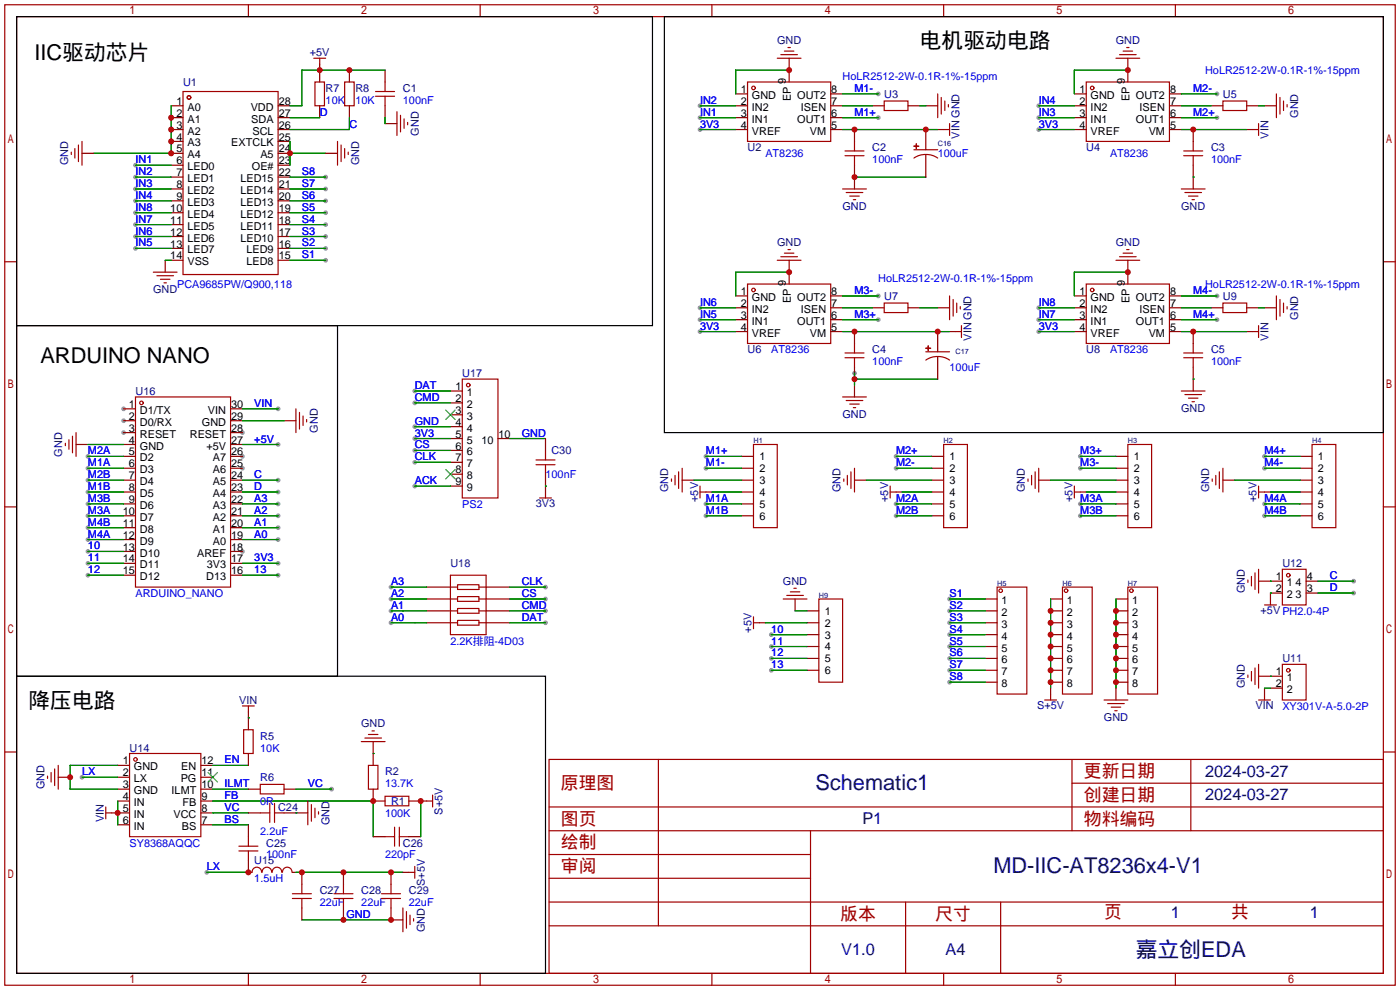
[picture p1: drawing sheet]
<svg xmlns="http://www.w3.org/2000/svg" width="299mm" height="212mm" viewBox="0 0 299 212" stroke-linecap="round" stroke-linejoin="round" font-family="sans-serif">
<g fill="#999">
<circle cx="26.4" cy="87.4" r=".51"/>
<circle cx="26.4" cy="89.9" r=".51"/>
<circle cx="26.4" cy="92.5" r=".51"/>
<circle cx="51.8" cy="117.9" r=".51"/>
<circle cx="51.8" cy="100.1" r=".51"/>
<circle cx="51.8" cy="97.5" r=".51"/>
<circle cx="51.8" cy="92.5" r=".51"/>
<circle cx="182.6" cy="79.8" r=".51"/>
<circle cx="29" cy="35.3" r=".51"/>
<circle cx="29" cy="37.8" r=".51"/>
<circle cx="149.6" cy="22.6" r=".51"/>
<circle cx="149.6" cy="25.1" r=".51"/>
<circle cx="149.6" cy="27.7" r=".51"/>
<circle cx="222" cy="22.6" r=".51"/>
<circle cx="222" cy="25.1" r=".51"/>
<circle cx="222" cy="27.7" r=".51"/>
<circle cx="187.7" cy="20.1" r=".51"/>
<circle cx="187.7" cy="25.1" r=".51"/>
<circle cx="260.1" cy="20.1" r=".51"/>
<circle cx="260.1" cy="25.1" r=".51"/>
<circle cx="149.6" cy="70.9" r=".51"/>
<circle cx="149.6" cy="68.3" r=".51"/>
<circle cx="149.6" cy="65.8" r=".51"/>
<circle cx="187.7" cy="63.2" r=".51"/>
<circle cx="187.7" cy="68.3" r=".51"/>
<circle cx="222" cy="65.8" r=".51"/>
<circle cx="222" cy="68.3" r=".51"/>
<circle cx="222" cy="70.9" r=".51"/>
<circle cx="260.1" cy="63.2" r=".51"/>
<circle cx="260.1" cy="68.3" r=".51"/>
<circle cx="150.9" cy="97.5" r=".51"/>
<circle cx="150.9" cy="100.1" r=".51"/>
<circle cx="150.9" cy="107.7" r=".51"/>
<circle cx="150.9" cy="110.2" r=".51"/>
<circle cx="270.3" cy="97.5" r=".51"/>
<circle cx="270.3" cy="100.1" r=".51"/>
<circle cx="270.3" cy="107.7" r=".51"/>
<circle cx="270.3" cy="110.2" r=".51"/>
<circle cx="230.9" cy="97.5" r=".51"/>
<circle cx="230.9" cy="100.1" r=".51"/>
<circle cx="230.9" cy="107.7" r=".51"/>
<circle cx="230.9" cy="110.2" r=".51"/>
<circle cx="191.5" cy="97.5" r=".51"/>
<circle cx="191.5" cy="100.1" r=".51"/>
<circle cx="191.5" cy="107.7" r=".51"/>
<circle cx="191.5" cy="110.2" r=".51"/>
<circle cx="29" cy="40.4" r=".51"/>
<circle cx="29" cy="42.9" r=".51"/>
<circle cx="29" cy="45.5" r=".51"/>
<circle cx="29" cy="48" r=".51"/>
<circle cx="29" cy="50.5" r=".51"/>
<circle cx="29" cy="53.1" r=".51"/>
<circle cx="69.6" cy="55.6" r=".51"/>
<circle cx="69.6" cy="53.1" r=".51"/>
<circle cx="69.6" cy="50.5" r=".51"/>
<circle cx="69.6" cy="48" r=".51"/>
<circle cx="69.6" cy="45.5" r=".51"/>
<circle cx="69.6" cy="42.9" r=".51"/>
<circle cx="69.6" cy="40.4" r=".51"/>
<circle cx="69.6" cy="37.8" r=".51"/>
<circle cx="202.9" cy="128" r=".51"/>
<circle cx="202.9" cy="130.6" r=".51"/>
<circle cx="202.9" cy="133.1" r=".51"/>
<circle cx="202.9" cy="135.6" r=".51"/>
<circle cx="202.9" cy="138.2" r=".51"/>
<circle cx="202.9" cy="140.7" r=".51"/>
<circle cx="202.9" cy="143.3" r=".51"/>
<circle cx="202.9" cy="145.8" r=".51"/>
<circle cx="289.3" cy="124.2" r=".51"/>
<circle cx="289.3" cy="126.7" r=".51"/>
<circle cx="17.5" cy="166.1" r=".51"/>
<circle cx="70.9" cy="168.7" r=".51"/>
<circle cx="44.2" cy="186.4" r=".51"/>
<circle cx="59.4" cy="120.4" r=".51"/>
<circle cx="59.4" cy="105.2" r=".51"/>
<circle cx="59.4" cy="102.6" r=".51"/>
<circle cx="59.4" cy="95" r=".51"/>
<circle cx="18.8" cy="100.1" r=".51"/>
<circle cx="18.8" cy="105.2" r=".51"/>
<circle cx="18.8" cy="97.5" r=".51"/>
<circle cx="18.8" cy="102.6" r=".51"/>
<circle cx="18.8" cy="107.7" r=".51"/>
<circle cx="18.8" cy="110.2" r=".51"/>
<circle cx="18.8" cy="112.8" r=".51"/>
<circle cx="18.8" cy="115.3" r=".51"/>
<circle cx="59.4" cy="87.4" r=".51"/>
<circle cx="88.6" cy="83.6" r=".51"/>
<circle cx="88.6" cy="86.1" r=".51"/>
<circle cx="88.6" cy="91.2" r=".51"/>
<circle cx="88.6" cy="96.3" r=".51"/>
<circle cx="88.6" cy="98.8" r=".51"/>
<circle cx="88.6" cy="93.7" r=".51"/>
<circle cx="83.6" cy="125.5" r=".51"/>
<circle cx="83.6" cy="128" r=".51"/>
<circle cx="83.6" cy="130.6" r=".51"/>
<circle cx="83.6" cy="133.1" r=".51"/>
<circle cx="88.6" cy="103.9" r=".51"/>
<circle cx="116.6" cy="133.1" r=".51"/>
<circle cx="116.6" cy="130.6" r=".51"/>
<circle cx="116.6" cy="128" r=".51"/>
<circle cx="116.6" cy="125.5" r=".51"/>
<circle cx="59.4" cy="115.3" r=".51"/>
<circle cx="59.4" cy="112.8" r=".51"/>
<circle cx="59.4" cy="110.2" r=".51"/>
<circle cx="59.4" cy="107.7" r=".51"/>
<circle cx="18.8" cy="117.9" r=".51"/>
<circle cx="18.8" cy="120.4" r=".51"/>
<circle cx="18.8" cy="122.9" r=".51"/>
<circle cx="59.4" cy="122.9" r=".51"/>
<circle cx="164.8" cy="135.6" r=".51"/>
<circle cx="164.8" cy="138.2" r=".51"/>
<circle cx="164.8" cy="140.7" r=".51"/>
<circle cx="164.8" cy="143.3" r=".51"/>
</g>
<g fill="none" stroke="#a10000" stroke-width=".25">
<path d="M1 1h297.2v209.6h-297.2zM3.6 3.6h292.1v204.4h-292.1zM39.1 19.6h20.3v39.1h-20.3zM53.1 1v2.6M67.1 12.4h2.5M67.3 17.5h2v5.1h-2zM68.3 12.4v1.3M73.7 17.5h2v5.1h-2zM80.3 19.6h4M82.3 17.5v2.1M102.6 1v2.6M152.1 1v2.6"/>
<path d="M159.8 17.5h17.7v12.7h-17.7zM166.1 12.4h5.1M166.9 11.7h3.5M167.6 10.9h2.1M168.4 10.2h.5M201.7 1v2.6M232.2 17.5h17.7v12.7h-17.7zM238.5 12.4h5.1M239.3 11.7h3.5M240 10.9h2.1M240.8 10.2h.5M251.2 1v2.6"/>
<path d="M15.2 32.5v.5M16 31.8v2M16.8 31v3.5M17.5 30.2v5.1M72.1 30.2v5.1M72.9 31v3.5M73.7 31.8v2M74.4 32.5v.5M80.3 20.6h4M82.3 20.6v2M84.8 23.9v5.1M85.6 24.6v3.6"/>
<path d="M86.4 25.4v2M87.1 26.2v.5M180.6 33.3h4.1M180.6 32.3h4.1M182.6 30.2v2.1M182.6 33.3v2M189 21.6h5.1v2h-5.1zM195.3 31.2l1 .1zM195.3 33.8a4.6 4.6 0 0 1 5.1 0M195.3 32h5.1M195.8 30.7l.1 1.1zM200.4 20.1v5"/>
<path d="M201.2 20.8v3.6M201.7 27.7h1.2M201.9 21.6v2M202.7 22.4v.5M202.9 26.4v2.6M253 33.3h4M253 32.3h4M255 30.2v2.1M255 33.3v2M261.4 21.6h5v2h-5zM267.7 27.7h1.3M269 26.4v2.6"/>
<path d="M272.8 20.1v5M273.6 20.8v3.6M274.3 21.6v2M275.1 22.4v.5M1 55.9h2.6M32.8 58.2h5M33.5 58.9h3.6M34.3 59.7h2M166.1 55.6h5.1M166.9 54.9h3.5M167.6 54.1h2.1M168.4 53.3h.5"/>
<path d="M180.1 40.4h5.1M180.8 41.1h3.6M181.6 41.9h2M182.4 42.7h.5M238.5 55.6h5.1M239.3 54.9h3.5M240 54.1h2.1M240.8 53.3h.5M252.5 40.4h5.1M253.2 41.1h3.6M254 41.9h2M254.8 42.7h.5"/>
<path d="M295.7 55.9h2.5M35.1 60.5h.5M159.8 60.7h17.7v12.7h-17.7zM180.6 76.5h4.1M180.6 75.4h4.1M182.6 73.4v2M182.6 76.5v2M189 64.8h5.1v2h-5.1zM197.9 74.4h1zM197.9 77a4.6 4.6 0 0 1 5 0M197.9 75.2h5M198.4 73.9v1z"/>
<path d="M202.9 63.2v5.1M203.7 64v3.6M204.2 70.9h1.3M204.5 64.8v2M205.2 65.5v.5M205.5 69.6v2.5M232.2 60.7h17.7v12.7h-17.7zM253 76.5h4M253 75.4h4M255 73.4v2M255 76.5v2M261.4 64.8h5v2h-5z"/>
<path d="M267.7 70.9h1.3M269 69.6v2.5M272.8 63.2v5.1M273.6 64v3.6M274.3 64.8v2M275.1 65.5v.5M14 94.7v.5M14.7 94v2M15.5 93.2v3.6M16.3 92.5v5M29 84.8h20.3v40.7h-20.3zM63.2 87.4v5.1"/>
<path d="M64 88.1v3.6M64.8 88.9v2M65.5 89.7v.5M98.8 81h7.6v25.4h-7.6zM114.6 99.3h4M114.6 98.3h4M116.6 96.3v2M116.6 99.3v2M161 95h5.1v17.8h-5.1zM180.1 84.8h5.1M180.8 85.6h3.6M181.6 86.4h2"/>
<path d="M182.4 87.1h.5M201.7 95h5.1v17.8h-5.1zM241 95h5.1v17.8h-5.1zM252.5 83.6h5.1M253.2 84.3h3.6M254 85.1h2M254.8 85.9h.5M280.4 95h5.1v17.8h-5.1zM1 108.3h2.6M115.3 106.4h2.6M116.6 105.2v1.2M143.5 102.4v.5"/>
<path d="M144.3 101.6v2M145 100.8v3.6M145.8 100.1v5.1M149.6 103.9v2.5M149.6 105.2h1.3M180.3 102.4v.5M181.1 101.6v2M181.9 100.8v3.6M182.6 100.1v5.1M190.2 105.2h1.3M190.2 103.9v2.5M219.7 102.4v.5"/>
<path d="M220.5 101.6v2M221.2 100.8v3.6M222 100.1v5.1M229.6 105.2h1.3M229.6 103.9v2.5M259.1 102.4v.5M259.8 101.6v2M260.6 100.8v3.6M261.4 100.1v5.1M269 103.9v2.5M269 105.2h1.3M295.7 108.3h2.5"/>
<path d="M96.3 122.9h7.6v12.7h-7.6zM96.3 125.5h1.5M96.3 128h1.5M96.3 130.6h1.5M96.3 133.1h1.5M97.8 125h4.6v1h-4.6zM97.8 127.5h4.6v1h-4.6zM97.8 130h4.6v1.1h-4.6zM97.8 132.6h4.6v1h-4.6zM102.4 125.5h1.5M102.4 128h1.5M102.4 130.6h1.5"/>
<path d="M102.4 133.1h1.5M161 133.1h1.3M161 131.8v2.6M167.4 128h5.1M168.1 127.3h3.6M168.9 126.5h2M169.7 125.7h.5M175 128h5.1v17.8h-5.1zM213.1 125.5h6.4v22.8h-6.4zM227.1 125.5h6.3v22.8h-6.3zM241 125.5h6.4v22.8h-6.4zM266.7 124v.5"/>
<path d="M267.5 123.2v2M268.2 122.4v3.6M269 121.7v5M270.3 129.3h2.5M271.5 128v1.3M274.1 121.7h5v7.6h-5zM51.8 150.9h2.6M52.1 156h2v5h-2zM53.1 150.9v1.2M77.2 158.5h5.1M78 157.7h3.5M78.7 157h2.1"/>
<path d="M79.5 156.2h.5M223.3 149.6h2.5M224.5 148.3v1.3M236 149.6h5M236.7 150.4h3.6M237.5 151.1h2M238.3 151.9h.5M266.7 144.3v.5M267.5 143.5v2M268.2 142.7v3.6M269 142v5.1M269 149.6h2.5"/>
<path d="M270.3 148.3v1.3M274.1 142h5v7.6h-5zM1 160.7h2.6M10.2 165.9v.5M10.9 165.1v2M11.7 164.3v3.6M12.4 163.6v5.1M22.6 172.5v2.5M22.6 173.7h1.3M27.7 161h15.2v17.8h-15.2zM53.1 178.8v2M55.6 167.6h5.1v2.1h-5.1z"/>
<path d="M55.6 173.7h2.1M57.7 171.7v4.1M58.7 173.7h2M58.7 171.7v4.1M65.8 171.2v5.1M66.5 172v3.5M67.3 172.7v2.1M68.1 173.5v.5M78.7 163.6h2.1v5.1h-2.1zM82.3 170.2h5.1v2h-5.1zM82.3 178.8h2M84.3 176.8v4"/>
<path d="M85.3 178.8h2.1M85.3 176.8v4M91.2 171.2h1.3M92.5 169.9v2.6M117.3 162.3h178.4v45.7h-178.4zM117.3 177.5h178.4M117.3 172.5h178.4M140.7 162.3v35.6M173.2 177.5v30.5M229.1 162.3v15.2M229.1 167.4h66.6M254.5 162.3v15.2"/>
<path d="M295.7 160.7h2.5M51.1 181.9h4M51.1 180.8h4M53.1 181.9v2M53.9 186.4a1.01 1.01 0 0 1 1-1.1 1.01 1.01 0 0 1 1 1.1M56 186.4a1.01 1.01 0 0 1 1-1.1 1.01 1.01 0 0 1 1.1 1.1M58.2 186.4a1.01 1.01 0 0 1 1-1.1 1.01 1.01 0 0 1 1 1.1M60.4 186.4a1.01 1.01 0 0 1 1-1.1 1.01 1.01 0 0 1 1 1.1M62.5 192h4M62.5 191h4M64.5 189v2M64.5 192v2.1"/>
<path d="M71.4 192h4M71.4 191h4M73.4 189v2M73.4 192v2.1M81.5 192h4.1M81.5 191h4.1M83.6 189v2M83.6 192v2.1M86.1 194.1v5M86.9 194.8v3.6M87.4 186.4h1.2M87.6 195.6v2"/>
<path d="M88.4 196.3v.6M88.6 185.2v2.5M117.3 182.6h55.9M117.3 197.9h178.4M117.3 192.8h178.4M117.3 187.7h55.9M193.5 192.8v15.2M213.9 192.8v15.2M53.1 208v2.6M102.6 208v2.6M152.1 208v2.6M201.7 208v2.6"/>
<path d="M251.2 208v2.6"/>
<circle cx="161" cy="18.8" r=".38"/>
<circle cx="233.4" cy="18.8" r=".38"/>
<circle cx="40.4" cy="20.8" r=".38"/>
<circle cx="161" cy="62" r=".38"/>
<circle cx="233.4" cy="62" r=".38"/>
<circle cx="30.2" cy="86.1" r=".38"/>
<circle cx="100.1" cy="82.3" r=".38"/>
<circle cx="213.9" cy="126.2" r=".38"/>
<circle cx="227.8" cy="126.2" r=".38"/>
<circle cx="241.8" cy="126.2" r=".38"/>
<circle cx="275.3" cy="122.9" r=".38"/>
<circle cx="275.3" cy="143.3" r=".38"/>
<circle cx="29" cy="162.3" r=".38"/>
</g>
<g fill="none" stroke="#870000" stroke-width=".25">
<path d="M68.3 13.7v3.8M74.7 15v2.5M82.3 15v2.5M168.7 12.4v5.1M241 12.4v5.1M17.5 32.8h2.6M36.6 22.6h2.5M36.6 25.1h2.5M36.6 27.7h2.5M36.6 30.2h2.5M36.6 32.8h2.5M36.6 35.3h2.5"/>
<path d="M36.6 37.8h2.5M59.4 22.6h2.6M59.4 25.1h2.6M59.4 27.7h2.6M59.4 30.2h2.6M59.4 32.8h2.6M59.4 35.3h2.6M59.4 37.8h2.6M68.3 22.6v2.5M69.6 32.8h2.5M74.7 22.6v2.5M82.3 22.6v2.5"/>
<path d="M82.3 26.4h2.5M157.2 22.6h2.6M157.2 25.1h2.6M157.2 27.7h2.6M157.2 20.1h2.6M177.5 22.6h2.6M177.5 25.1h2.6M177.5 27.7h2.6M177.5 20.1h2.6M182.6 27.7v2.5M182.6 35.3v5.1M186.4 22.6h2.6"/>
<path d="M194.1 22.6h2.5M197.9 22.6h2.5M197.9 27.7v4.3M197.9 33v4.8M200.4 27.7h1.3M229.6 22.6h2.6M229.6 25.1h2.6M229.6 27.7h2.6M229.6 20.1h2.6M249.9 22.6h2.6M249.9 25.1h2.6M249.9 27.7h2.6"/>
<path d="M249.9 20.1h2.6M255 27.7v2.5M255 35.3v5.1M258.8 22.6h2.6M266.4 22.6h2.6M266.4 27.7h1.3M270.3 22.6h2.5M35.3 55.6v2.6M36.6 40.4h2.5M36.6 42.9h2.5M36.6 45.5h2.5M36.6 48h2.5"/>
<path d="M36.6 50.5h2.5M36.6 53.1h2.5M36.6 55.6h2.5M59.4 40.4h2.6M59.4 42.9h2.6M59.4 45.5h2.6M59.4 48h2.6M59.4 50.5h2.6M59.4 53.1h2.6M59.4 55.6h2.6M168.7 55.6v5.1M241 55.6v5.1"/>
<path d="M157.2 63.2h2.6M157.2 65.8h2.6M157.2 68.3h2.6M157.2 70.9h2.6M177.5 63.2h2.6M177.5 65.8h2.6M177.5 68.3h2.6M177.5 70.9h2.6M182.6 70.9v2.5M182.6 78.5v2.5M186.4 65.8h2.6M194.1 65.8h2.5"/>
<path d="M200.4 65.8h2.5M200.4 70.9v4.3M200.4 76.2v4.8M202.9 70.9h1.3M229.6 63.2h2.6M229.6 65.8h2.6M229.6 68.3h2.6M229.6 70.9h2.6M249.9 63.2h2.6M249.9 65.8h2.6M249.9 68.3h2.6M249.9 70.9h2.6"/>
<path d="M255 70.9v2.5M255 78.5v5.1M258.8 65.8h2.6M266.4 65.8h2.6M266.4 70.9h1.3M270.3 65.8h2.5M16.3 95h2.5M26.4 97.5h2.6M26.4 87.4h2.6M26.4 89.9h2.6M26.4 92.5h2.6M26.4 95h2.6"/>
<path d="M49.3 97.5h2.5M49.3 87.4h2.5M49.3 89.9h2.5M49.3 92.5h2.5M49.3 95h2.5M60.7 89.9h2.5M96.3 83.6h2.5M96.3 86.1h2.5M96.3 88.6h2.5M96.3 91.2h2.5M96.3 93.7h2.5M96.3 96.3h2.5"/>
<path d="M96.3 98.8h2.5M106.4 93.7h2.6M116.6 93.7v2.6M158.5 97.5h2.5M182.6 82.3v2.5M199.1 97.5h2.6M238.5 97.5h2.5M277.9 97.5h2.5M26.4 100.1h2.6M26.4 102.6h2.6M26.4 105.2h2.6M26.4 107.7h2.6"/>
<path d="M26.4 110.2h2.6M26.4 112.8h2.6M26.4 115.3h2.6M26.4 117.9h2.6M49.3 100.1h2.5M49.3 102.6h2.5M49.3 105.2h2.5M49.3 107.7h2.5M49.3 110.2h2.5M49.3 112.8h2.5M49.3 115.3h2.5M49.3 117.9h2.5"/>
<path d="M96.3 101.3h2.5M96.3 103.9h2.5M116.6 101.3v3.9M145.8 102.6h2.5M150.9 105.2h1.2M158.5 100.1h2.5M158.5 102.6h2.5M158.5 105.2h2.5M158.5 107.7h2.5M158.5 110.2h2.5M182.6 102.6h2.6M191.5 105.2h1.3"/>
<path d="M199.1 100.1h2.6M199.1 102.6h2.6M199.1 105.2h2.6M199.1 107.7h2.6M199.1 110.2h2.6M222 102.6h2.5M230.9 105.2h1.3M238.5 100.1h2.5M238.5 102.6h2.5M238.5 105.2h2.5M238.5 107.7h2.5M238.5 110.2h2.5"/>
<path d="M261.4 102.6h2.5M270.3 105.2h1.2M277.9 100.1h2.5M277.9 102.6h2.5M277.9 105.2h2.5M277.9 107.7h2.5M277.9 110.2h2.5M26.4 120.4h2.6M26.4 122.9h2.6M49.3 120.4h2.5M49.3 122.9h2.5M91.2 128h5.1"/>
<path d="M91.2 130.6h5.1M91.2 133.1h5.1M91.2 125.5h5.1M103.9 128h5.1M103.9 130.6h5.1M103.9 133.1h5.1M103.9 125.5h5.1M162.3 133.1h1.3M169.9 128v2.6M172.5 130.6h2.5M172.5 133.1h2.5M172.5 135.6h2.5"/>
<path d="M172.5 138.2h2.5M210.6 128h2.5M210.6 130.6h2.5M210.6 133.1h2.5M210.6 135.6h2.5M210.6 138.2h2.5M224.5 128h2.6M224.5 130.6h2.6M224.5 133.1h2.6M224.5 135.6h2.6M224.5 138.2h2.6M238.5 128h2.5"/>
<path d="M238.5 130.6h2.5M238.5 133.1h2.5M238.5 135.6h2.5M238.5 138.2h2.5M269 124.2h5.1M274.1 126.7h-2.6v1.3M279.1 124.2h2.6M279.1 126.7h2.6M53.1 152.1v3.9M79.8 158.5v5.1M172.5 140.7h2.5M172.5 143.3h2.5"/>
<path d="M210.6 140.7h2.5M210.6 143.3h2.5M210.6 145.8h2.5M224.5 140.7h2.6M224.5 143.3h2.6M224.5 145.8h2.6M224.5 147.1v1.2M238.5 140.7h2.5M238.5 143.3h2.5M238.5 145.8h2.5M238.5 147.1v2.5M269 144.5h5.1"/>
<path d="M270.3 147.1v1.2M271.5 147.1h2.6M12.4 166.1h2.6M23.9 173.7h3.8M25.1 163.6h2.6M25.1 166.1h2.6M25.1 168.7h2.6M25.1 171.2h2.6M25.1 176.3h2.6M42.9 163.6h2.6M42.9 166.1h2.6M42.9 168.7h2.6"/>
<path d="M42.9 171.2h2.6M42.9 173.7h2.6M42.9 176.3h2.6M53.1 168.7h2.5M53.1 173.7h2.5M53.1 161v2.6M53.1 176.3v2.5M60.7 168.7h2.5M60.7 173.7h5.1M79.8 168.7v2.5h2.5M79.8 178.8h2.5M87.4 171.2h3.8"/>
<path d="M87.4 178.8h2.5M53.1 183.9v2.5h.7M62.5 186.4h.7M64.5 186.4v2.6M64.5 194.1v2.5M73.4 186.4v2.6M73.4 194.1v2.5M83.6 194.1v2.5h2.5M83.6 186.4v2.6M86.1 186.4h1.3"/>
</g>
<g fill="none" stroke="#008700" stroke-width=".25">
<path d="M82.3 15h-17.8v7.6h-2.5M168.7 15h-11.5v5.1M241 15h-11.4v5.1M29 37.8h7.6M29 35.3h7.6M36.6 22.6v10.2h-16.5M62 32.8h7.6M62 25.1h6.3M62 37.8h7.6M62 30.2v5.1M74.7 25.1v2.6h-12.7M82.3 25.1v1.3"/>
<path d="M149.6 25.1h7.6M149.6 27.7h7.6M149.6 22.6h7.6M180.1 25.1h7.6M180.1 27.7h20.3M180.1 22.6h6.3M180.1 20.1h7.6M182.6 37.8h15.3M196.6 22.6h1.3M222 25.1h7.6M222 27.7h7.6M222 22.6h7.6"/>
<path d="M252.5 25.1h7.6M252.5 27.7h13.9M252.5 22.6h6.3M252.5 20.1h7.6M255 37.8h.1M269 22.6h1.3M29 40.4h7.6M29 42.9h7.6M29 45.5h7.6M29 48h7.6M29 50.5h7.6M29 53.1h7.6"/>
<path d="M35.3 55.6h1.3M62 40.4h7.6M62 42.9h7.6M62 45.5h7.6M62 48h7.6M62 50.5h7.6M62 53.1h7.6M62 55.6h7.6M168.7 58.2h-11.5v5M241 58.2h-11.4v5M149.6 65.8h7.6M149.6 70.9h7.6"/>
<path d="M149.6 68.3h7.6M180.1 65.8h6.3M180.1 70.9h22.8M180.1 68.3h7.6M180.1 63.2h7.6M182.6 79.8v2.5M196.6 65.8h3.8M222 65.8h7.6M222 70.9h7.6M222 68.3h7.6M252.5 65.8h6.3M252.5 70.9h13.9"/>
<path d="M252.5 68.3h7.6M252.5 63.2h7.6M269 65.8h1.3M18.8 97.5h7.6M18.8 95h7.6M51.8 95h7.6M51.8 87.4h7.6M51.8 89.9h8.9M88.6 83.6h7.7M88.6 86.1h7.7M88.6 91.2h7.7M88.6 96.3h7.7"/>
<path d="M88.6 98.8h7.7M88.6 93.7h7.7M109 93.7h7.6M150.9 97.5h7.6M182.6 81h17.8M191.5 97.5h7.6M230.9 97.5h7.6M255 81h.1M270.3 97.5h7.6M18.8 102.6h7.6M18.8 105.2h7.6M18.8 100.1h7.6"/>
<path d="M18.8 107.7h7.6M18.8 110.2h7.6M18.8 112.8h7.6M18.8 115.3h7.6M18.8 117.9h7.6M51.8 102.6h7.6M51.8 105.2h7.6M51.8 107.7h7.6M51.8 110.2h7.6M51.8 112.8h7.6M51.8 115.3h7.6M88.6 103.9h7.7"/>
<path d="M116.6 103.9h.1M148.3 102.6h10.2M150.9 100.1h7.6M150.9 107.7h7.6M150.9 110.2h7.6M152.1 105.2h6.4M185.2 102.6h13.9M191.5 100.1h7.6M191.5 107.7h7.6M191.5 110.2h7.6M192.8 105.2h6.3M224.5 102.6h14"/>
<path d="M230.9 100.1h7.6M230.9 107.7h7.6M230.9 110.2h7.6M232.2 105.2h6.3M263.9 102.6h14M270.3 100.1h7.6M270.3 107.7h7.6M270.3 110.2h7.6M271.5 105.2h6.4M18.8 120.4h7.6M18.8 122.9h7.6M51.8 120.4h7.6"/>
<path d="M51.8 122.9h7.6M83.6 128h7.6M83.6 130.6h7.6M83.6 133.1h7.6M83.6 125.5h7.6M109 128h7.6M109 130.6h7.6M109 133.1h7.6M109 125.5h7.6M163.6 133.1h8.9M164.8 135.6h7.7M164.8 138.2h7.7"/>
<path d="M169.9 130.6h2.6M202.9 128h7.7M202.9 130.6h7.7M202.9 133.1h7.7M202.9 135.6h7.7M202.9 138.2h7.7M224.5 128v19.1M238.5 128v19.1M271.5 124.2h.1M271.5 126.7h.1M281.7 124.2h7.6M281.7 126.7h7.6"/>
<path d="M53.1 153.4h.1M164.8 140.7h7.7M164.8 143.3h7.7M202.9 140.7h7.7M202.9 143.3h7.7M202.9 145.8h7.7M270.3 147.1h1.2M271.5 144.5h.1M17.5 166.1h7.6M25.1 171.2v5.1M25.1 163.6h-10.1v5.1h10.1M45.5 168.7h7.6"/>
<path d="M45.5 163.6h7.6M45.5 171.2h34.3v7.6M45.5 173.7h7.6M45.5 176.3h7.6M63.2 173.7h.1M63.2 168.7h7.7M79.8 161h.1M89.9 171.2v7.6M44.2 186.4h8.9M63.2 186.4h22.9M64.5 196.6h19.1"/>
</g>
<path d="M95.2 87.6l2.1 2.1M97.3 87.6l-2.1 2.1M95.2 100.3l2.1 2.1M97.3 100.3l-2.1 2.1M44.4 165.1l2.1 2M46.5 165.1l-2.1 2" fill="none" stroke="#3c3" stroke-width=".25"/>
<path d="M3.6 3.6h135.8v66h-135.8zM142 3.6h153.7v88.9h-153.7zM3.6 69.6h68.5v74.9h-68.5zM3.6 144.5h113v63.5h-113z" fill="none" stroke="#000" stroke-width=".25"/>
<g fill="#c00">
<circle cx="36.6" cy="25.1" r=".63"/>
<circle cx="36.6" cy="27.7" r=".63"/>
<circle cx="36.6" cy="30.2" r=".63"/>
<circle cx="36.6" cy="32.8" r=".63"/>
<circle cx="68.3" cy="15" r=".63"/>
<circle cx="74.7" cy="15" r=".63"/>
<circle cx="168.7" cy="15" r=".63"/>
<circle cx="182.6" cy="27.7" r=".63"/>
<circle cx="197.9" cy="27.7" r=".63"/>
<circle cx="182.6" cy="37.8" r=".63"/>
<circle cx="241" cy="15" r=".63"/>
<circle cx="255" cy="27.7" r=".63"/>
<circle cx="168.7" cy="58.2" r=".63"/>
<circle cx="241" cy="58.2" r=".63"/>
<circle cx="182.6" cy="81" r=".63"/>
<circle cx="255" cy="70.9" r=".63"/>
<circle cx="182.6" cy="70.9" r=".63"/>
<circle cx="200.4" cy="70.9" r=".63"/>
<circle cx="238.5" cy="130.6" r=".63"/>
<circle cx="238.5" cy="133.1" r=".63"/>
<circle cx="238.5" cy="135.6" r=".63"/>
<circle cx="238.5" cy="138.2" r=".63"/>
<circle cx="238.5" cy="140.7" r=".63"/>
<circle cx="238.5" cy="143.3" r=".63"/>
<circle cx="238.5" cy="145.8" r=".63"/>
<circle cx="224.5" cy="130.6" r=".63"/>
<circle cx="224.5" cy="133.1" r=".63"/>
<circle cx="224.5" cy="135.6" r=".63"/>
<circle cx="224.5" cy="138.2" r=".63"/>
<circle cx="224.5" cy="140.7" r=".63"/>
<circle cx="224.5" cy="143.3" r=".63"/>
<circle cx="224.5" cy="145.8" r=".63"/>
<circle cx="62" cy="32.8" r=".63"/>
<circle cx="25.1" cy="173.7" r=".63"/>
<circle cx="15" cy="166.1" r=".63"/>
<circle cx="79.8" cy="171.2" r=".63"/>
<circle cx="89.9" cy="171.2" r=".63"/>
<circle cx="53.1" cy="186.4" r=".63"/>
<circle cx="64.5" cy="186.4" r=".63"/>
<circle cx="73.4" cy="186.4" r=".63"/>
<circle cx="83.6" cy="186.4" r=".63"/>
<circle cx="73.4" cy="196.6" r=".63"/>
<circle cx="83.6" cy="196.6" r=".63"/>
</g>
<g font-size="4.7">
<text x="196.6" y="10.3">电机驱动电路</text>
<text x="7.4" y="12.9">IIC驱动芯片</text>
<text x="8.6" y="77.6">ARDUINO NANO</text>
<text x="6.1" y="151.3">降压电路</text>
</g>
<g font-size="4.7" fill="#000080">
<text x="174.3" y="168.9">Schematic1</text>
<text x="212.3" y="186.6">MD-IIC-AT8236x4-V1</text>
<text x="242.7" y="204.4">嘉立创EDA</text>
</g>
<g font-size="3.8" fill="#a00000">
<text x="231.6" y="166.1">更新日期</text>
<text x="119.9" y="168.6">原理图</text>
<text x="231.6" y="171.1">创建日期</text>
<text x="119.9" y="176.2">图页</text>
<text x="231.6" y="176.2">物料编码</text>
<text x="119.9" y="181.3">绘制</text>
<text x="119.9" y="186.4">审阅</text>
<text x="179.6" y="196.5">版本</text>
<text x="199.9" y="196.5">尺寸</text>
<text x="236" y="196.3">页</text>
<text x="263.1" y="196.3">共</text>
</g>
<g font-size="3.5" fill="#000080">
<text x="257.6" y="166">2024-03-27</text>
<text x="257.6" y="171">2024-03-27</text>
<text x="184.3" y="176.1">P1</text>
<text x="250.2" y="196.2">1</text>
<text x="280" y="196.2">1</text>
<text x="179.8" y="204.1">V1.0</text>
<text x="202.1" y="204.1">A4</text>
</g>
<g font-size="2.3" fill="#000080">
<text x="66.2" y="11.9">+5V</text>
<text x="166.1" y="9.4">GND</text>
<text x="238.5" y="9.4">GND</text>
<text x="39.1" y="18.4">U1</text>
<text x="69.6" y="19.6">R7</text>
<text x="75.9" y="19.6">R8</text>
<text x="86.1" y="19.6">C1</text>
<text x="189" y="20.9">U3</text>
<text x="261.4" y="20.9">U5</text>
<text x="89.5" y="29" transform="rotate(-90 89.5 29)">GND</text>
<text x="205.1" y="29.6" transform="rotate(-90 205.1 29.6)">VIN GND</text>
<text x="271.1" y="29.6" transform="rotate(-90 271.1 29.6)">VIN</text>
<text x="277.5" y="25.2" transform="rotate(-90 277.5 25.2)">GND</text>
<text x="14.6" y="35.4" transform="rotate(-90 14.6 35.4)">GND</text>
<text x="76.8" y="35.4" transform="rotate(-90 76.8 35.4)">GND</text>
<text x="159.8" y="32.3">U2</text>
<text x="186.4" y="32.3">C2</text>
<text x="232.2" y="32.3">U4</text>
<text x="258.8" y="32.3">C3</text>
<text x="180" y="44.9">GND</text>
<text x="252.4" y="44.9">GND</text>
<text x="166.1" y="52.6">GND</text>
<text x="238.5" y="52.6">GND</text>
<text x="32.7" y="62.7">GND</text>
<text x="189" y="64.1">U7</text>
<text x="261.4" y="64.1">U9</text>
<text x="277.5" y="68.4" transform="rotate(-90 277.5 68.4)">GND</text>
<text x="159.8" y="75.5">U6</text>
<text x="186.4" y="75.5">C4</text>
<text x="207.6" y="72.8" transform="rotate(-90 207.6 72.8)">VIN GND</text>
<text x="232.2" y="75.5">U8</text>
<text x="258.8" y="75.5">C5</text>
<text x="271.1" y="72.8" transform="rotate(-90 271.1 72.8)">VIN</text>
<text x="98.8" y="80.6">U17</text>
<text x="29" y="84.4">U16</text>
<text x="180" y="89.4">GND</text>
<text x="252.4" y="88.1">GND</text>
<text x="67.9" y="92.5" transform="rotate(-90 67.9 92.5)">GND</text>
<text x="13.3" y="97.6" transform="rotate(-90 13.3 97.6)">GND</text>
<text x="117.9" y="97.1">C30</text>
<text x="142.8" y="105.2" transform="rotate(-90 142.8 105.2)">GND</text>
<text x="149.2" y="107.3" transform="rotate(-90 149.2 107.3)">+5V</text>
<text x="179.7" y="105.2" transform="rotate(-90 179.7 105.2)">GND</text>
<text x="189.8" y="107.3" transform="rotate(-90 189.8 107.3)">+5V</text>
<text x="219" y="105.2" transform="rotate(-90 219 105.2)">GND</text>
<text x="229.2" y="107.3" transform="rotate(-90 229.2 107.3)">+5V</text>
<text x="258.4" y="105.2" transform="rotate(-90 258.4 105.2)">GND</text>
<text x="268.6" y="107.3" transform="rotate(-90 268.6 107.3)">+5V</text>
<text x="114.5" y="108.3">3V3</text>
<text x="96.3" y="121.2">U18</text>
<text x="167.3" y="124.9">GND</text>
<text x="274.1" y="121.2">U12</text>
<text x="266" y="126.8" transform="rotate(-90 266 126.8)">GND</text>
<text x="269.4" y="131.3">+5V PH2.0-4P</text>
<text x="160.6" y="135.2" transform="rotate(-90 160.6 135.2)">+5V</text>
<text x="274.1" y="141.6">U11</text>
<text x="266" y="147.1" transform="rotate(-90 266 147.1)">GND</text>
<text x="51.1" y="150.5">VIN</text>
<text x="77.2" y="155.4">GND</text>
<text x="221.7" y="151.6">S+5V</text>
<text x="235.9" y="154.2">GND</text>
<text x="268.3" y="151.5">VIN</text>
<text x="27.7" y="160.6">U14</text>
<text x="55.6" y="158.1">R5</text>
<text x="55.6" y="167">R6</text>
<text x="82.3" y="165.7">R2</text>
<text x="9.5" y="168.7" transform="rotate(-90 9.5 168.7)">GND</text>
<text x="59.4" y="173.3">C24</text>
<text x="83.6" y="172">R1</text>
<text x="22.2" y="175.7" transform="rotate(-90 22.2 175.7)">VIN</text>
<text x="70.4" y="176.3" transform="rotate(-90 70.4 176.3)">GND</text>
<text x="94.6" y="174.1" transform="rotate(-90 94.6 174.1)">S+5V</text>
<text x="54.4" y="184.7">U15</text>
<text x="56.9" y="180.9">C25</text>
<text x="86.1" y="180.9">C26</text>
<text x="68.3" y="191.1">C27</text>
<text x="77.2" y="191.1">C28</text>
<text x="87.4" y="191.1">C29</text>
<text x="90.8" y="189.3" transform="rotate(-90 90.8 189.3)">S+5V</text>
<text x="90.8" y="199.2" transform="rotate(-90 90.8 199.2)">GND</text>
</g>
<g font-size="2.3" fill="#00f">
<text x="180.1" y="17.1">HoLR2512-2W-0.1R-1%-15ppm</text>
<text x="257.6" y="15.8">HoLR2512-2W-0.1R-1%-15ppm</text>
<text x="69.6" y="22.2">10K</text>
<text x="75.9" y="22.2">10K</text>
<text x="86.1" y="22.2">100nF</text>
<text x="149.6" y="22.2">IN2</text>
<text x="182.6" y="19.6">M1-</text>
<text x="222" y="22.2">IN4</text>
<text x="255" y="19.6">M2-</text>
<text x="68.3" y="24.7">D</text>
<text x="74.7" y="27.3">C</text>
<text x="149.6" y="24.7">IN1</text>
<text x="149.6" y="27.3">3V3</text>
<text x="182.6" y="24.7">M1+</text>
<text x="222" y="24.7">IN3</text>
<text x="222" y="27.3">3V3</text>
<text x="255" y="24.7">M2+</text>
<text x="29" y="34.9">IN1</text>
<text x="163.6" y="33.6">AT8236</text>
<text x="186.4" y="34.9">100nF</text>
<text x="200.4" y="33.6">100uF</text>
<text x="237.2" y="33.6">AT8236</text>
<text x="258.8" y="34.9">100nF</text>
<text x="29" y="37.4">IN2</text>
<text x="29" y="40">IN3</text>
<text x="64.5" y="40">S7</text>
<text x="64.5" y="37.4">S8</text>
<text x="29" y="42.5">IN4</text>
<text x="29" y="45">IN8</text>
<text x="29" y="47.6">IN7</text>
<text x="64.5" y="47.6">S4</text>
<text x="64.5" y="45">S5</text>
<text x="64.5" y="42.5">S6</text>
<text x="29" y="50.1">IN6</text>
<text x="29" y="52.7">IN5</text>
<text x="64.5" y="52.7">S2</text>
<text x="64.5" y="50.1">S3</text>
<text x="64.5" y="55.2">S1</text>
<text x="37.8" y="61.6">PCA9685PW/Q900,118</text>
<text x="149.6" y="65.4">IN6</text>
<text x="182.6" y="62.8">M3-</text>
<text x="187.7" y="60.3">HoLR2512-2W-0.1R-1%-15ppm</text>
<text x="222" y="65.4">IN8</text>
<text x="255" y="62.8">M4-</text>
<text x="257.6" y="61.6">HoLR2512-2W-0.1R-1%-15ppm</text>
<text x="149.6" y="70.4">3V3</text>
<text x="149.6" y="67.9">IN5</text>
<text x="182.6" y="67.9">M3+</text>
<text x="222" y="67.9">IN7</text>
<text x="222" y="70.4">3V3</text>
<text x="255" y="67.9">M4+</text>
<text x="164.8" y="75.5">AT8236</text>
<text x="237.2" y="75.5">AT8236</text>
<text x="88.6" y="83.1">DAT</text>
<text x="186.4" y="78.1">100nF</text>
<text x="202.9" y="79.3">100uF</text>
<text x="258.8" y="78.1">100nF</text>
<text x="54.4" y="87">VIN</text>
<text x="88.6" y="85.7">CMD</text>
<text x="54.4" y="94.6">+5V</text>
<text x="88.6" y="90.8">GND</text>
<text x="88.6" y="95.8">CS</text>
<text x="88.6" y="93.3">3V3</text>
<text x="111.5" y="93.3">GND</text>
<text x="18.8" y="99.7">M1A</text>
<text x="18.8" y="97.1">M2A</text>
<text x="88.6" y="98.4">CLK</text>
<text x="150.9" y="97.1">M1+</text>
<text x="150.9" y="99.7">M1-</text>
<text x="191.5" y="97.1">M2+</text>
<text x="191.5" y="99.7">M2-</text>
<text x="230.9" y="97.1">M3+</text>
<text x="230.9" y="99.7">M3-</text>
<text x="270.3" y="97.1">M4+</text>
<text x="270.3" y="99.7">M4-</text>
<text x="18.8" y="104.7">M1B</text>
<text x="18.8" y="102.2">M2B</text>
<text x="18.8" y="107.3">M3B</text>
<text x="54.4" y="104.7">D</text>
<text x="54.4" y="102.2">C</text>
<text x="54.4" y="107.3">A3</text>
<text x="88.6" y="103.5">ACK</text>
<text x="116.6" y="102.2">100nF</text>
<text x="150.9" y="107.3">M1A</text>
<text x="191.5" y="107.3">M2A</text>
<text x="230.9" y="107.3">M3A</text>
<text x="270.3" y="107.3">M4A</text>
<text x="18.8" y="109.8">M3A</text>
<text x="18.8" y="112.4">M4B</text>
<text x="54.4" y="112.4">A1</text>
<text x="54.4" y="109.8">A2</text>
<text x="98.8" y="108.5">PS2</text>
<text x="150.9" y="109.8">M1B</text>
<text x="191.5" y="109.8">M2B</text>
<text x="230.9" y="109.8">M3B</text>
<text x="270.3" y="109.8">M4B</text>
<text x="18.8" y="114.9">M4A</text>
<text x="18.8" y="117.4">10</text>
<text x="18.8" y="120">11</text>
<text x="54.4" y="120">3V3</text>
<text x="54.4" y="114.9">A0</text>
<text x="18.8" y="122.5">12</text>
<text x="54.4" y="122.5">13</text>
<text x="83.6" y="125.1">A3</text>
<text x="111.5" y="125.1">CLK</text>
<text x="284.2" y="123.8">C</text>
<text x="29" y="127.6">ARDUINO_NANO</text>
<text x="83.6" y="127.6">A2</text>
<text x="83.6" y="130.1">A1</text>
<text x="111.5" y="130.1">CMD</text>
<text x="111.5" y="127.6">CS</text>
<text x="202.9" y="127.6">S1</text>
<text x="202.9" y="130.1">S2</text>
<text x="284.2" y="126.3">D</text>
<text x="83.6" y="132.7">A0</text>
<text x="96.3" y="137.8">2.2K排阻-4D03</text>
<text x="111.5" y="132.7">DAT</text>
<text x="164.8" y="135.2">10</text>
<text x="164.8" y="137.8">11</text>
<text x="202.9" y="132.7">S3</text>
<text x="202.9" y="135.2">S4</text>
<text x="202.9" y="137.8">S5</text>
<text x="164.8" y="140.3">12</text>
<text x="164.8" y="142.8">13</text>
<text x="202.9" y="140.3">S6</text>
<text x="202.9" y="142.8">S7</text>
<text x="202.9" y="145.4">S8</text>
<text x="274.1" y="151.7">XY301V-A-5.0-2P</text>
<text x="55.6" y="160.6">10K</text>
<text x="17.5" y="165.7">LX</text>
<text x="48" y="163.2">EN</text>
<text x="48" y="168.2">ILMT</text>
<text x="48" y="170.8">FB</text>
<text x="48" y="173.3">VC</text>
<text x="55.6" y="172">0R</text>
<text x="65.8" y="168.2">VC</text>
<text x="82.3" y="168.2">13.7K</text>
<text x="48" y="175.9">BS</text>
<text x="55.6" y="178.4">2.2uF</text>
<text x="82.3" y="174.6">100K</text>
<text x="27.7" y="180.9">SY8368AQQC</text>
<text x="56.9" y="183.5">100nF</text>
<text x="82.3" y="183.5">220pF</text>
<text x="44.2" y="186">LX</text>
<text x="54.4" y="188.6">1.5uH</text>
<text x="68.3" y="193.6">22uF</text>
<text x="74" y="196.2">GND</text>
<text x="77.2" y="193.6">22uF</text>
<text x="87.4" y="193.6">22uF</text>
</g>
<g font-size="2.3">
<text x="37.7" y="22.4">1</text>
<text x="40.1" y="23.7">A0</text>
<text x="53.6" y="23.7">VDD</text>
<text x="59.6" y="22.4">28</text>
<text x="158.3" y="19.9">1</text>
<text x="158.3" y="22.4">2</text>
<text x="160.7" y="21.1">GND</text>
<text x="160.7" y="23.7">IN2</text>
<text x="168" y="18" transform="rotate(-90 168 18)">9</text>
<text x="169" y="21.6" transform="rotate(-90 169 21.6)">EP</text>
<text x="170.4" y="21.1">OUT2</text>
<text x="171.2" y="23.7">ISEN</text>
<text x="177.7" y="22.4">7</text>
<text x="177.7" y="19.9">8</text>
<text x="230.7" y="19.9">1</text>
<text x="230.7" y="22.4">2</text>
<text x="233.1" y="21.1">GND</text>
<text x="233.1" y="23.7">IN2</text>
<text x="240.4" y="18" transform="rotate(-90 240.4 18)">9</text>
<text x="241.4" y="21.6" transform="rotate(-90 241.4 21.6)">EP</text>
<text x="242.8" y="21.1">OUT2</text>
<text x="243.6" y="23.7">ISEN</text>
<text x="250.1" y="22.4">7</text>
<text x="250.1" y="19.9">8</text>
<text x="37.7" y="25">2</text>
<text x="37.7" y="27.5">3</text>
<text x="40.1" y="26.2">A1</text>
<text x="40.1" y="28.8">A2</text>
<text x="53.7" y="26.2">SDA</text>
<text x="54" y="28.8">SCL</text>
<text x="59.6" y="27.5">26</text>
<text x="59.6" y="25">27</text>
<text x="158.3" y="25">3</text>
<text x="158.3" y="27.5">4</text>
<text x="160.7" y="26.2">IN1</text>
<text x="160.7" y="28.8">VREF</text>
<text x="170.4" y="26.2">OUT1</text>
<text x="173.1" y="28.8">VM</text>
<text x="177.7" y="27.5">5</text>
<text x="177.7" y="25">6</text>
<text x="230.7" y="25">3</text>
<text x="230.7" y="27.5">4</text>
<text x="233.1" y="26.2">IN1</text>
<text x="233.1" y="28.8">VREF</text>
<text x="242.8" y="26.2">OUT1</text>
<text x="245.5" y="28.8">VM</text>
<text x="250.1" y="27.5">5</text>
<text x="250.1" y="25">6</text>
<text x="37.7" y="30">4</text>
<text x="37.7" y="32.6">5</text>
<text x="37.7" y="35.1">6</text>
<text x="40.1" y="31.3">A3</text>
<text x="40.1" y="33.8">A4</text>
<text x="49.4" y="31.3">EXTCLK</text>
<text x="55.6" y="33.8">A5</text>
<text x="59.6" y="35.1">23</text>
<text x="59.6" y="32.6">24</text>
<text x="59.6" y="30">25</text>
<text x="37.7" y="37.7">7</text>
<text x="37.7" y="40.2">8</text>
<text x="40.1" y="36.4">LED0</text>
<text x="40.1" y="38.9">LED1</text>
<text x="40.1" y="41.5">LED2</text>
<text x="51.4" y="41.5">LED14</text>
<text x="51.4" y="38.9">LED15</text>
<text x="53.8" y="36.4">OE#</text>
<text x="59.6" y="40.2">21</text>
<text x="59.6" y="37.7">22</text>
<text x="36.4" y="45.3">10</text>
<text x="36.4" y="47.8">11</text>
<text x="37.7" y="42.7">9</text>
<text x="40.1" y="44">LED3</text>
<text x="40.1" y="46.5">LED4</text>
<text x="51.4" y="46.5">LED12</text>
<text x="51.4" y="44">LED13</text>
<text x="59.6" y="47.8">18</text>
<text x="59.6" y="45.3">19</text>
<text x="59.6" y="42.7">20</text>
<text x="36.4" y="50.4">12</text>
<text x="36.4" y="52.9">13</text>
<text x="40.1" y="49.1">LED5</text>
<text x="40.1" y="51.6">LED6</text>
<text x="51.4" y="51.6">LED10</text>
<text x="51.4" y="49.1">LED11</text>
<text x="59.6" y="52.9">16</text>
<text x="59.6" y="50.4">17</text>
<text x="36.4" y="55.4">14</text>
<text x="40.1" y="54.2">LED7</text>
<text x="40.1" y="56.7">VSS</text>
<text x="52.7" y="56.7">LED8</text>
<text x="52.7" y="54.2">LED9</text>
<text x="59.6" y="55.4">15</text>
<text x="158.3" y="63.1">1</text>
<text x="158.3" y="65.6">2</text>
<text x="160.7" y="64.3">GND</text>
<text x="168" y="61.2" transform="rotate(-90 168 61.2)">9</text>
<text x="169" y="64.8" transform="rotate(-90 169 64.8)">EP</text>
<text x="170.4" y="64.3">OUT2</text>
<text x="177.7" y="65.6">7</text>
<text x="177.7" y="63.1">8</text>
<text x="230.7" y="63.1">1</text>
<text x="230.7" y="65.6">2</text>
<text x="233.1" y="64.3">GND</text>
<text x="240.4" y="61.2" transform="rotate(-90 240.4 61.2)">9</text>
<text x="241.4" y="64.8" transform="rotate(-90 241.4 64.8)">EP</text>
<text x="242.8" y="64.3">OUT2</text>
<text x="250.1" y="65.6">7</text>
<text x="250.1" y="63.1">8</text>
<text x="158.3" y="68.1">3</text>
<text x="158.3" y="70.7">4</text>
<text x="160.7" y="66.9">IN2</text>
<text x="160.7" y="69.4">IN1</text>
<text x="160.7" y="71.9">VREF</text>
<text x="170.4" y="69.4">OUT1</text>
<text x="171.2" y="66.9">ISEN</text>
<text x="173.1" y="71.9">VM</text>
<text x="177.7" y="70.7">5</text>
<text x="177.7" y="68.1">6</text>
<text x="230.7" y="68.1">3</text>
<text x="230.7" y="70.7">4</text>
<text x="233.1" y="66.9">IN2</text>
<text x="233.1" y="69.4">IN1</text>
<text x="233.1" y="71.9">VREF</text>
<text x="242.8" y="69.4">OUT1</text>
<text x="243.6" y="66.9">ISEN</text>
<text x="245.5" y="71.9">VM</text>
<text x="250.1" y="70.7">5</text>
<text x="250.1" y="68.1">6</text>
<text x="97.4" y="83.4">1</text>
<text x="27.5" y="87.2">1</text>
<text x="27.5" y="89.7">2</text>
<text x="29.9" y="88.5">D1/TX</text>
<text x="44.5" y="88.5">VIN</text>
<text x="49.4" y="89.7">29</text>
<text x="49.4" y="87.2">30</text>
<text x="97.4" y="85.9">2</text>
<text x="97.4" y="88.5">3</text>
<text x="99.7" y="84.6">1</text>
<text x="99.7" y="87.2">2</text>
<text x="99.7" y="89.7">3</text>
<text x="27.5" y="92.3">3</text>
<text x="27.5" y="94.8">4</text>
<text x="29.9" y="91">D0/RX</text>
<text x="29.9" y="93.5">RESET</text>
<text x="40.6" y="93.5">RESET</text>
<text x="43.2" y="91">GND</text>
<text x="49.4" y="94.8">27</text>
<text x="49.4" y="92.3">28</text>
<text x="97.4" y="91">4</text>
<text x="97.4" y="93.5">5</text>
<text x="99.7" y="92.3">4</text>
<text x="99.7" y="94.8">5</text>
<text x="102.9" y="94.8">10</text>
<text x="106.6" y="93.5">10</text>
<text x="27.5" y="97.3">5</text>
<text x="27.5" y="99.9">6</text>
<text x="29.9" y="96.1">GND</text>
<text x="29.9" y="98.6">D2</text>
<text x="29.9" y="101.2">D3</text>
<text x="44.1" y="96.1">+5V</text>
<text x="45.5" y="101.2">A6</text>
<text x="45.5" y="98.6">A7</text>
<text x="49.4" y="99.9">25</text>
<text x="49.4" y="97.3">26</text>
<text x="97.4" y="96.1">6</text>
<text x="97.4" y="98.6">7</text>
<text x="97.4" y="101.2">8</text>
<text x="99.7" y="97.3">6</text>
<text x="99.7" y="99.9">7</text>
<text x="162.3" y="98.4">1</text>
<text x="162.3" y="100.9">2</text>
<text x="202.9" y="98.4">1</text>
<text x="202.9" y="100.9">2</text>
<text x="242.3" y="98.4">1</text>
<text x="242.3" y="100.9">2</text>
<text x="281.7" y="98.4">1</text>
<text x="281.7" y="100.9">2</text>
<text x="27.5" y="102.4">7</text>
<text x="27.5" y="105">8</text>
<text x="27.5" y="107.5">9</text>
<text x="29.9" y="103.7">D4</text>
<text x="29.9" y="106.2">D5</text>
<text x="45.5" y="106.2">A4</text>
<text x="45.5" y="103.7">A5</text>
<text x="49.4" y="107.5">22</text>
<text x="49.4" y="105">23</text>
<text x="49.4" y="102.4">24</text>
<text x="97.4" y="103.7">9</text>
<text x="99.7" y="102.4">8</text>
<text x="99.7" y="105">9</text>
<text x="162.3" y="103.4">3</text>
<text x="162.3" y="106">4</text>
<text x="202.9" y="103.4">3</text>
<text x="202.9" y="106">4</text>
<text x="242.3" y="103.4">3</text>
<text x="242.3" y="106">4</text>
<text x="281.7" y="103.4">3</text>
<text x="281.7" y="106">4</text>
<text x="26.2" y="110">10</text>
<text x="26.2" y="112.6">11</text>
<text x="29.9" y="108.8">D6</text>
<text x="29.9" y="111.3">D7</text>
<text x="29.9" y="113.9">D8</text>
<text x="45.5" y="113.9">A1</text>
<text x="45.5" y="111.3">A2</text>
<text x="45.5" y="108.8">A3</text>
<text x="49.4" y="112.6">20</text>
<text x="49.4" y="110">21</text>
<text x="162.3" y="108.5">5</text>
<text x="162.3" y="111.1">6</text>
<text x="202.9" y="108.5">5</text>
<text x="202.9" y="111.1">6</text>
<text x="242.3" y="108.5">5</text>
<text x="242.3" y="111.1">6</text>
<text x="281.7" y="108.5">5</text>
<text x="281.7" y="111.1">6</text>
<text x="26.2" y="115.1">12</text>
<text x="26.2" y="117.7">13</text>
<text x="29.9" y="116.4">D9</text>
<text x="29.9" y="118.9">D10</text>
<text x="42.1" y="118.9">AREF</text>
<text x="45.5" y="116.4">A0</text>
<text x="49.4" y="117.7">18</text>
<text x="49.4" y="115.1">19</text>
<text x="26.2" y="120.2">14</text>
<text x="26.2" y="122.7">15</text>
<text x="29.9" y="121.5">D11</text>
<text x="29.9" y="124">D12</text>
<text x="44.1" y="124">D13</text>
<text x="44.2" y="121.5">3V3</text>
<text x="49.4" y="122.7">16</text>
<text x="49.4" y="120.2">17</text>
<text x="272.6" y="124">1</text>
<text x="275" y="125.3">1</text>
<text x="276.9" y="125.3">4</text>
<text x="279.3" y="124">4</text>
<text x="176.3" y="131.4">1</text>
<text x="214" y="129.1">1</text>
<text x="214" y="131.6">2</text>
<text x="228" y="129.1">1</text>
<text x="228" y="131.6">2</text>
<text x="242" y="129.1">1</text>
<text x="242" y="131.6">2</text>
<text x="272.6" y="126.6">2</text>
<text x="275" y="127.8">2</text>
<text x="276.9" y="127.8">3</text>
<text x="279.3" y="126.6">3</text>
<text x="176.3" y="133.9">2</text>
<text x="176.3" y="136.5">3</text>
<text x="214" y="134.2">3</text>
<text x="214" y="136.7">4</text>
<text x="228" y="134.2">3</text>
<text x="228" y="136.7">4</text>
<text x="242" y="134.2">3</text>
<text x="242" y="136.7">4</text>
<text x="176.3" y="139">4</text>
<text x="176.3" y="141.5">5</text>
<text x="214" y="139.3">5</text>
<text x="214" y="141.8">6</text>
<text x="228" y="139.3">5</text>
<text x="228" y="141.8">6</text>
<text x="242" y="139.3">5</text>
<text x="242" y="141.8">6</text>
<text x="176.3" y="144.1">6</text>
<text x="214" y="144.3">7</text>
<text x="214" y="146.9">8</text>
<text x="228" y="144.3">7</text>
<text x="228" y="146.9">8</text>
<text x="242" y="144.3">7</text>
<text x="242" y="146.9">8</text>
<text x="272.6" y="144.3">1</text>
<text x="272.6" y="146.9">2</text>
<text x="275" y="145.6">1</text>
<text x="275" y="148.1">2</text>
<text x="26.3" y="163.4">1</text>
<text x="26.3" y="165.9">2</text>
<text x="28.6" y="164.7">GND</text>
<text x="28.6" y="167.2">LX</text>
<text x="38.6" y="167.2">PG</text>
<text x="38.8" y="164.7">EN</text>
<text x="43.1" y="165.9">11</text>
<text x="43.1" y="163.4">12</text>
<text x="26.3" y="168.5">3</text>
<text x="26.3" y="171">4</text>
<text x="26.3" y="173.5">5</text>
<text x="28.6" y="169.7">GND</text>
<text x="28.6" y="172.3">IN</text>
<text x="36.7" y="169.7">ILMT</text>
<text x="39" y="172.3">FB</text>
<text x="43.1" y="173.5">8</text>
<text x="43.1" y="171">9</text>
<text x="43.1" y="168.5">10</text>
<text x="26.3" y="176.1">6</text>
<text x="28.6" y="174.8">IN</text>
<text x="28.6" y="177.4">IN</text>
<text x="37.1" y="174.8">VCC</text>
<text x="38.9" y="177.4">BS</text>
<text x="43.1" y="176.1">7</text>
</g>
<g font-size="1.6" fill="#000080">
<text x="200.4" y="31.2">C16</text>
<text x="204.2" y="75.7">C17</text>
<text x="161" y="94.7">H1</text>
<text x="201.7" y="94.7">H2</text>
<text x="241" y="94.7">H3</text>
<text x="280.4" y="94.7">H4</text>
<text x="213.1" y="125.2">H5</text>
<text x="227.1" y="125.2">H6</text>
<text x="241" y="125.2">H7</text>
<text x="175" y="127.7">H9</text>
</g>
</svg>
